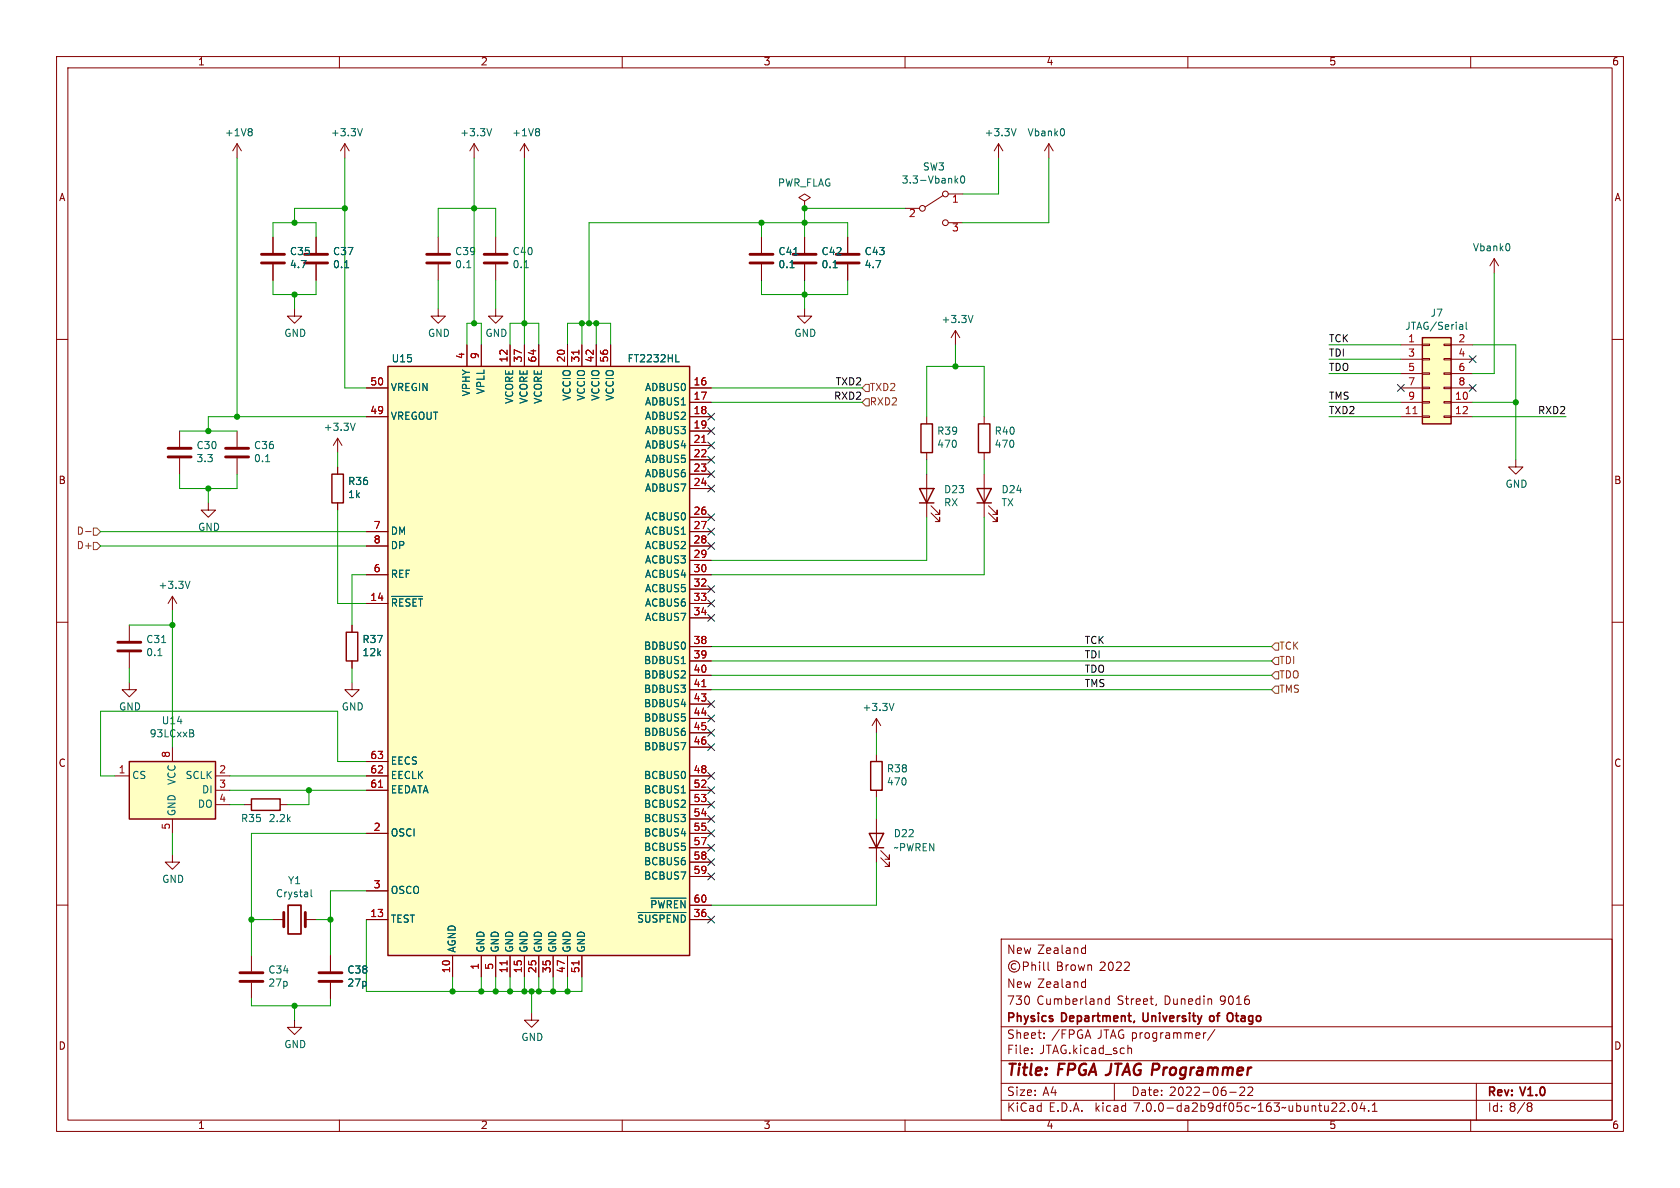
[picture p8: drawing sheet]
<svg xmlns="http://www.w3.org/2000/svg" width="297mm" height="210mm" viewBox="0 0 297 210" stroke-linecap="round" stroke-linejoin="round" font-family="sans-serif">
<g fill="none" stroke="#840000" stroke-width=".18">
<path d="M10 10h277v190h-277zM12 12h273v186h-273zM60 10v2M110 10v2M160 10v2M210 10v2M260 10v2M41.9 25.4l-.8 1.3M41.9 25.4v2.5M41.9 25.4l.8 1.3M61 25.4l-.8 1.3M61 25.4v2.5"/>
<path d="M61 25.4l.7 1.3M83.8 25.4l-.7 1.3M83.8 25.4v2.5M83.8 25.4l.8 1.3M92.7 25.4v2.5M92.7 25.4l-.8 1.3M92.7 25.4l.8 1.3M142.2 35.6l1.1-.7-1.1-.6-1 .6 1 .7v1.2M142.2 36.8h.1M160 36.8h2.6M166.8 34.5l-3.2 2.1M167.6 34.3h2.6"/>
<path d="M167.6 39.4h2.6M176.5 25.4l-.7 1.3M176.5 25.4v2.5M176.5 25.4l.8 1.3M185.4 25.4l-.7 1.3M185.4 25.4v2.5M185.4 25.4l.8 1.3M10 60h2M48.3 41.9v2.8M48.3 46.7v2.8M52.1 54.6v1.3h1.2l-1.2 1.3-1.3-1.3h1.3M55.9 41.9v2.8"/>
<path d="M55.9 46.7v2.8M77.5 54.6v1.3h1.2l-1.2 1.3-1.3-1.3h1.3M77.5 41.9v2.8M77.5 46.7v2.8M87.6 54.6v1.3h1.3l-1.3 1.3-1.2-1.3h1.2M87.6 41.9v2.8M87.6 46.7v2.8M134.6 41.9v2.8M134.6 46.7v2.8M142.2 54.6v1.3h1.3l-1.3 1.3-1.2-1.3h1.2M142.2 41.9v2.8M142.2 46.7v2.8"/>
<path d="M149.9 41.9v2.8M149.9 46.7v2.8M168.9 58.4l-.8 1.3M168.9 58.4v2.6M168.9 58.4l.8 1.3M264.2 45.7l-.8 1.3M264.2 45.7v2.6M264.2 45.7l.7 1.3M285 60h2M31.7 76.2v2.8M41.9 76.2v2.8M59.7 77.5l-.8 1.2"/>
<path d="M59.7 77.5v2.5M59.7 77.5l.8 1.2M64.8 68.6h3.8M64.8 73.7h3.8M82.5 61v3.8M85.1 61v3.8M90.2 61v3.8M92.7 61v3.8M95.2 61v3.8M100.3 61v3.8M102.9 61v3.8M105.4 61v3.8"/>
<path d="M107.9 61v3.8M121.9 68.6h3.8M121.9 71.1h3.8M121.9 73.7h3.8M121.9 76.2h3.8M121.9 78.7h3.8M163.8 73.7v1.2M174 73.7v1.2M247.6 68.6h3.9M247.6 71.1h3.9M247.6 73.7h3.9M247.6 61h3.9"/>
<path d="M247.6 63.5h3.9M247.6 66h3.9M251.5 73.5h1.2v.3h-1.2zM251.5 71h1.2v.2h-1.2zM251.5 68.5h1.2v.2h-1.2zM251.5 65.9h1.2v.3h-1.2zM251.5 63.4h1.2v.2h-1.2zM251.5 60.8h1.2v.3h-1.2zM255.3 73.5h1.2v.3h-1.2zM255.3 71h1.2v.2h-1.2zM255.3 68.5h1.2v.2h-1.2zM255.3 65.9h1.2v.3h-1.2z"/>
<path d="M255.3 63.4h1.2v.2h-1.2zM255.3 60.8h1.2v.3h-1.2zM256.5 68.6h3.8M256.5 71.1h3.8M256.5 73.7h3.8M256.5 61h3.8M256.5 63.5h3.8M256.5 66h3.8M31.7 81v2.8M36.8 88.9v1.3h1.3l-1.3 1.2-1.2-1.2h1.2M41.9 81v2.8M59.7 82.6v1.2"/>
<path d="M59.7 88.9v1.3M64.8 94h3.8M64.8 96.5h3.8M121.9 81.3h3.8M121.9 83.8h3.8M121.9 86.4h3.8M121.9 91.4h3.8M121.9 94h3.8M121.9 96.5h3.8M121.9 99.1h3.8M163.8 80v1.3M163.8 83.8v7.6"/>
<path d="M164.6 90.7l1.5 1.5v-.8v.8h-.7M164.6 89.4l1.5 1.5v-.7v.7h-.7M174 80v1.3M174 83.8v7.6M174.8 90.7l1.5 1.5v-.8v.8h-.8M174.8 89.4l1.5 1.5v-.7v.7h-.8M268 81.3v1.3h1.2l-1.2 1.2-1.3-1.2h1.3M10 110h2M22.9 110.5v2.8M22.9 115.3v2.8M30.5 105.4v2.6M30.5 105.4l-.8 1.3"/>
<path d="M30.5 105.4l.7 1.3M62.2 110.5v1.3M62.2 116.8v1.3M64.8 106.7h3.8M64.8 101.6h3.8M121.9 106.7h3.8M121.9 101.6h3.8M121.9 104.1h3.8M121.9 109.2h3.8M121.9 114.3h3.8M121.9 116.8h3.8M121.9 119.4h3.8"/>
<path d="M285 110h2M20.3 137.2h2.6M22.9 120.7v1.2h1.2l-1.2 1.3-1.3-1.3h1.3M30.5 132.1v2.5M38.1 137.2h2.5M38.1 139.7h2.5M62.2 120.7v1.2h1.3l-1.3 1.3-1.2-1.3h1.2M64.8 137.2h3.8M64.8 139.7h3.8M64.8 134.6h3.8M121.9 121.9h3.8M121.9 124.5h3.8"/>
<path d="M121.9 127h3.8M121.9 129.5h3.8M121.9 132.1h3.8M121.9 137.2h3.8M121.9 139.7h3.8M154.9 127v2.5M154.9 133.4v1.2M154.9 139.7v1.3M154.9 127l-.7 1.3M154.9 127l.8 1.3M10 160h2M30.5 151.1v1.3h1.2l-1.2 1.3-1.3-1.3h1.3"/>
<path d="M30.5 144.8v2.5M38.1 142.2h2.5M43.2 142.2h1.2M49.5 142.2h1.3M64.8 147.3h3.8M64.8 157.5h3.8M121.9 147.3h3.8M121.9 142.2h3.8M121.9 144.8h3.8M121.9 149.9h3.8M121.9 152.4h3.8M121.9 154.9h3.8"/>
<path d="M154.9 144.8v7.6M155.7 151.6l1.5 1.6v-.8v.8h-.7M155.7 150.4l1.5 1.5v-.8v.8h-.7M285 160h2M44.4 168.9v2.8M44.4 173.7v2.8M48.3 162.6h1.9M54 162.6h1.9M58.4 168.9v2.8M58.4 173.7v2.8M64.8 162.6h3.8M80 168.9v3.8"/>
<path d="M85.1 168.9v3.8M87.6 168.9v3.8M90.2 168.9v3.8M92.7 168.9v3.8M94 179.1v1.2h1.2l-1.2 1.3-1.3-1.3h1.3M95.2 168.9v3.8M97.8 168.9v3.8M100.3 168.9v3.8M102.9 168.9v3.8M121.9 162.6h3.8M121.9 160h3.8M177 166h108v32h-108z"/>
<path d="M179.6 170.4a.52 .52 0 0 0-.8 .4 .52 .52 0 0 0 .8 .5M180.9 170.8h.7l.2-.2-.1-.4-.2-.1h-.6v1.5M182.4 170.1v1.5M182.4 170.7l.2-.1h.4l.1 1M183.8 170.1v.1M183.8 170.6v1M184.5 170.1v1.2l.2 .3M185.3 170.1v1.2l.2 .3M191.5 173.6h.4M191.5 167.6h.4M191.9 167.1v1.5M191.9 173.1v1.5"/>
<path d="M191.9 174.5l-.4 .1M191.9 168.5l-.4 .1M196.1 176.1v1.5M196.1 176.6h-.4l-.3 .2v.5l.1 .2h.6M204.4 177.5l-.1 .3M52.1 180.3v1.3h1.2l-1.2 1.3-1.3-1.3h1.3M60 198v2M110 198v2M160 198v2M177 194.5h108M177 191.5h108M177 187.5h108"/>
<path d="M177 181.5h108M182.4 186.1v.2M182.4 185.3v.2M184.6 183.4v.2M184.6 182.6v.2M197 191.5v3M199.5 185.3h.5v1M210 198v2M213.2 182.6h-.3l-.1 .2M214.8 182l-1.3 1.9M217.4 193.1h1.1M220 192.3v.5l-.9 .9h.9"/>
<path d="M221.4 192.3v.5l-.9 .9h1M236.9 195.1l.6-.1 .2 .1v.3l-.9 1.1h.9M238.4 196.3v.2M239.2 195h.2a.81 .81 0 0 1 .6 .6 .81 .81 0 0 1-.3 .8l-.2 .1a.81 .81 0 0 1-.6-.7 .81 .81 0 0 1 .3-.8zM240.8 194.9l-.3 1.1h.9M241.2 195.5v1M242 196.3v.2M242.6 196.5h.9M242.6 195.4l.4-.4v1.5M260 198v2M261 191.5v6.5M270.3 195.6h.2"/>
<path d="M270.5 195.6l.3 .1v.5l-.3 .3h-.2M270.5 195l.3 .2-.3 .4"/>
<circle cx="163.1" cy="36.8" r=".51"/>
<circle cx="167.1" cy="34.3" r=".51"/>
<circle cx="167.1" cy="39.4" r=".51"/>
<circle cx="179.3" cy="170.8" r="1"/>
</g>
<path d="M50.9 160h2.3v5.1h-2.3zM214.3 179.6h-.3l-.2 .2 .1 .6 .4 .2M217.3 179.1h.3l.3 .2M217.9 180.3l-.3 .3h-.3" fill="none" stroke="#840000" stroke-width=".3"/>
<g fill="none" stroke="#840000" stroke-width=".25">
<path d="M251.5 59.7h5v15.2h-5zM68.6 64.8h53.3v104.1h-53.3zM162.8 74.9h2v5.1h-2zM173 74.9h2v5.1h-2zM58.7 83.8h2v5.1h-2zM162.6 86.4h2.5l-1.3 2.5zM162.6 88.9h2.5M172.7 86.4h2.6l-1.3 2.5zM172.7 88.9h2.6M61.2 111.8h2v5h-2zM22.9 134.6h15.2v10.2h-15.2zM153.9 134.6h2.1v5.1h-2.1z"/>
<path d="M44.4 141.2h5.1v2.1h-5.1zM153.7 147.3h2.5l-1.3 2.6zM153.7 149.9h2.5"/>
</g>
<g fill="none" stroke="#006464" stroke-width=".18">
<path d="M44.3 22.7l.3 .3-.3 .3 .3 .2v.3l-.3 .2M64.1 22.7l-.5 1.3M86.9 22.7l-.4 1.3M95.1 22.7l.3 .3-.3 .3 .3 .2v.3l-.3 .2M169 31.9l.3 .5M169.3 31.5l-.5 .5M169.9 31.2l.2-.1a.68 .68 0 0 1 .5 .6 .68 .68 0 0 1-.5 .7l-.2-.2-.1-.3zM179.6 22.7l-.4 1.3M188.1 23v.8M60.9 47.3h.8M82.5 47.3h.7M92.7 47.3h.7"/>
<path d="M139.7 47.3h.7M147.3 47.3h.7M172 55.8l-.4 1.2M258.2 57.4h.2l.2 .2v.6M258.6 58.2h-.4M258.6 57.7h-.4M259.2 57v1l.2 .2M266.9 43.3v.8M62.8 74.8l-.4 1.3M119.5 64h.6M47 81.6h.7M27.9 115.9h.7"/>
<path d="M33.6 102.8l-.4 1.2M69.2 105.4h5.5M70.1 106.3l-.1-.4h-.6v1.2M71.3 105.9h-.6v1.2M72.5 105.9h-.5l-.3 .3M73.6 105.9h-.6v1.2M74 105.9h.7M74.3 105.9v1.2M120.4 117.3h.8M34 129.6l.3 .2-.1 .3-.2 .2M34.1 129.1l.1 .1-.1 .3M158 124.3l-.4 1.3"/>
<path d="M55 157.3v1l.2 .2M115.1 158.8h6.2M116 159.6l-.2-.3-.6-.1v1.3M116.4 159.2l.3 1.3M117.5 159.2l-.3 1.3M118.7 159.6l-.1-.3-.6-.1v1.3M119.8 159.2h-.6v1.3M120.4 140.2h.8M121.1 159.2v1.3l-.7-1.3v1.3M112.8 161.3h8.5M113.6 161.8h-.5l-.2 .3M114.2 161.8v1"/>
<path d="M114.9 161.8v1M116.7 161.8v1.2M118 161.8v1.2M119.8 161.8v1.2l-.7-1.2v1.2M120.4 161.8v1.2"/>
</g>
<g fill="#ffffc2" stroke="#ffffc2" stroke-width=".18">
<path d="M68.6 64.8h53.3v104.1h-53.3z"/>
<path d="M251.5 59.7h5v15.2h-5z"/>
<path d="M22.9 134.6h15.2v10.2h-15.2z"/>
</g>
<path d="M102.3 61.9v.7M124.1 78.2h.7M249.8 73.1h.7M66.9 139.2h.7M124.1 121.4h.7M89.6 169.8v.8M102.3 169.8v.8" fill="none" stroke="#a90000" stroke-width=".18"/>
<g fill="none" stroke="#840000" stroke-width=".51">
<path d="M46.2 46.5h4.1M46.2 45h4.1M53.8 46.5h4.1M53.8 45h4.1M75.4 46.5h4.1M75.4 45h4.1M85.6 46.5h4.1M85.6 45h4.1M132.6 46.5h4.1M132.6 45h4.1M140.2 46.5h4.1M140.2 45h4.1"/>
<path d="M147.8 46.5h4.1M147.8 45h4.1M29.7 79.2h4.1M39.9 79.2h4M29.7 80.8h4.1M39.9 80.8h4M20.8 115.1h4.1M20.8 113.5h4.1M42.4 173.5h4.1M42.4 172h4.1M50.2 161.3v2.5M54 161.3v2.5"/>
<path d="M56.4 173.5h4.1M56.4 172h4.1"/>
</g>
<path d="M153 70.5h.7v1.3h-.7l-.6-.7zM153 67.9h.7v1.3h-.7l-.6-.6zM15.1 94h1M16.5 93.3h.6l.7 .7-.7 .6h-.6zM16.5 95.9h.6l.7 .6-.7 .7h-.6zM225.4 113.7h.7v1.2h-.7l-.6-.6zM225.4 116.2h.7v1.3h-.7l-.6-.7zM225.4 118.7h.7v1.3h-.7l-.6-.6zM225.4 121.3h.7v1.3h-.7l-.6-.7z" fill="none" stroke="#725600" stroke-width=".18"/>
<g fill="none" stroke="#009600" stroke-width=".18">
<path d="M41.9 27.9v45.8M61 36.8h-8.9v2.6M61 27.9v40.7h3.8M83.8 27.9v29.3M92.7 27.9v33.1M134.6 39.4v2.5M160 36.8h-17.8v5.1M176.5 27.9v6.4h-6.3M185.4 27.9v11.5h-15.2M48.3 49.5v2.6h7.6v-2.6M48.3 41.9v-2.5h7.6v2.5M52.1 52.1v2.5"/>
<path d="M77.5 41.9v-5.1h10.1v5.1M77.5 49.5v5.1M87.6 49.5v5.1M102.9 57.2v3.8M105.4 57.2v3.8M134.6 49.5v2.6h15.3v-2.6M142.2 49.5v5.1M149.9 41.9v-2.5h-45.8v17.8M264.2 48.3v17.7h-3.9M31.7 76.2h10.2M64.8 73.7h-28v2.5M82.5 61v-3.8h2.6v3.8"/>
<path d="M90.2 61v-3.8h5v3.8M100.3 61v-3.8h7.6v3.8M125.7 68.6h26.7M125.7 71.1h26.7M163.8 73.7v-8.9h10.2v8.9M168.9 61v3.8M234.9 73.7h12.7M234.9 71.1h12.7M234.9 61h12.7M234.9 66h12.7M234.9 63.5h12.7M260.3 73.7h16.6"/>
<path d="M260.3 71.1h7.7M260.3 61h7.7v20.3M17.8 94h47M17.8 96.5h47M31.7 83.8v2.6h10.2v-2.6M36.8 86.4v2.5M59.7 80v2.6M59.7 90.2v16.5h5.1M163.8 91.4v7.7h-38.1M163.8 81.3v2.5M174 81.3v2.5M174 91.4v10.2h-48.3"/>
<path d="M22.9 110.5h7.6M22.9 118.1v2.6M30.5 108v24.1M62.2 118.1v2.6M64.8 101.6h-2.6v8.9M125.7 116.8h99.1M125.7 114.3h99.1M125.7 119.4h99.1M40.6 137.2h24.2M40.6 139.7h24.2M54.6 139.7v2.5h-3.8M64.8 134.6h-5.1v-8.9h-41.9v11.5h2.5"/>
<path d="M125.7 121.9h99.1M154.9 129.5v3.9M30.5 147.3v3.8M40.6 142.2h2.6M64.8 157.5h-6.4v11.4M64.8 147.3h-20.4v21.6M154.9 141v3.8M154.9 152.4v7.6h-29.2M44.4 176.5v1.3h14v-1.3M44.4 162.6h3.9M52.1 177.8v2.5M55.9 162.6h2.5"/>
<path d="M64.8 162.6v12.7h38.1v-2.6M80 172.7v2.6M85.1 172.7v2.6M87.6 172.7v2.6M90.2 172.7v2.6M92.7 172.7v2.6M94 175.3v3.8M95.2 172.7v2.6M97.8 172.7v2.6M100.3 172.7v2.6"/>
</g>
<g fill="none" stroke="#000084" stroke-width=".18">
<path d="M125.1 73.1l1.2 1.2M125.1 75.6l1.2 1.2M125.1 78.1l1.2 1.2M126.3 73.1l-1.2 1.2M126.3 75.6l-1.2 1.2M126.3 78.1l-1.2 1.2M247 68l1.3 1.2M248.3 68l-1.3 1.2M259.7 68l1.3 1.2M259.7 62.9l1.3 1.2M261 68l-1.3 1.2M261 62.9l-1.3 1.2"/>
<path d="M125.1 93.4l1.2 1.2M125.1 95.9l1.2 1.2M125.1 80.7l1.2 1.2M125.1 83.2l1.2 1.2M125.1 85.8l1.2 1.2M125.1 90.8l1.2 1.2M126.3 93.4l-1.2 1.2M126.3 95.9l-1.2 1.2M126.3 80.7l-1.2 1.2M126.3 83.2l-1.2 1.2M126.3 85.8l-1.2 1.2M126.3 90.8l-1.2 1.2"/>
<path d="M125.1 106.1l1.2 1.2M125.1 108.6l1.2 1.2M125.1 103.5l1.2 1.2M126.3 106.1l-1.2 1.2M126.3 108.6l-1.2 1.2M126.3 103.5l-1.2 1.2M125.1 131.5l1.2 1.2M125.1 126.4l1.2 1.2M125.1 128.9l1.2 1.2M125.1 136.6l1.2 1.2M125.1 139.1l1.2 1.2M125.1 123.9l1.2 1.2"/>
<path d="M126.3 131.5l-1.2 1.2M126.3 126.4l-1.2 1.2M126.3 128.9l-1.2 1.2M126.3 136.6l-1.2 1.2M126.3 139.1l-1.2 1.2M126.3 123.9l-1.2 1.2M125.1 151.8l1.2 1.2M125.1 149.3l1.2 1.2M125.1 146.7l1.2 1.2M125.1 154.3l1.2 1.2M125.1 144.2l1.2 1.2M125.1 141.6l1.2 1.2"/>
<path d="M126.3 151.8l-1.2 1.2M126.3 149.3l-1.2 1.2M126.3 146.7l-1.2 1.2M126.3 154.3l-1.2 1.2M126.3 144.2l-1.2 1.2M126.3 141.6l-1.2 1.2M125.1 162l1.2 1.2M126.3 162l-1.2 1.2"/>
</g>
<g fill="#009600" stroke="#009600" stroke-width=".18">
<circle cx="80" cy="175.3" r=".46"/>
<circle cx="85.1" cy="175.3" r=".46"/>
<circle cx="58.4" cy="162.6" r=".46"/>
<circle cx="44.4" cy="162.6" r=".46"/>
<circle cx="52.1" cy="177.8" r=".46"/>
<circle cx="54.6" cy="139.7" r=".46"/>
<circle cx="268" cy="71.1" r=".46"/>
<circle cx="30.5" cy="110.5" r=".46"/>
<circle cx="105.4" cy="57.2" r=".46"/>
<circle cx="142.2" cy="39.4" r=".46"/>
<circle cx="142.2" cy="36.8" r=".46"/>
<circle cx="102.9" cy="57.2" r=".46"/>
<circle cx="92.7" cy="57.2" r=".46"/>
<circle cx="142.2" cy="52.1" r=".46"/>
<circle cx="134.6" cy="39.4" r=".46"/>
<circle cx="168.9" cy="64.8" r=".46"/>
<circle cx="104.1" cy="57.2" r=".46"/>
<circle cx="36.8" cy="76.2" r=".46"/>
<circle cx="36.8" cy="86.4" r=".46"/>
<circle cx="61" cy="36.8" r=".46"/>
<circle cx="41.9" cy="73.7" r=".46"/>
<circle cx="87.6" cy="175.3" r=".46"/>
<circle cx="92.7" cy="175.3" r=".46"/>
<circle cx="90.2" cy="175.3" r=".46"/>
<circle cx="100.3" cy="175.3" r=".46"/>
<circle cx="94" cy="175.3" r=".46"/>
<circle cx="97.8" cy="175.3" r=".46"/>
<circle cx="95.2" cy="175.3" r=".46"/>
<circle cx="52.1" cy="39.4" r=".46"/>
<circle cx="52.1" cy="52.1" r=".46"/>
<circle cx="83.8" cy="36.8" r=".46"/>
<circle cx="83.8" cy="57.2" r=".46"/>
</g>
<g font-size="2.8" fill="#840000">
<text x="178" y="190.8">Title:</text>
<text x="187.1" y="190.8">FPGA JTAG Programmer</text>
</g>
<g font-size="2.1" fill="#840000">
<text x="178" y="168.9">New Zealand</text>
<text x="186.7" y="171.9">Brown</text>
<text x="194.4" y="171.9">2022</text>
<text x="178" y="177.9">730</text>
<text x="178" y="174.9">New Zealand</text>
<text x="183.3" y="177.9">Cumberland</text>
<text x="197.5" y="177.9">Street,</text>
<text x="205.9" y="177.9">Dunedin</text>
<text x="215.8" y="177.9">9016</text>
<text x="178" y="183.9">Sheet:</text>
<text x="178" y="181.1">Physics</text>
<text x="185.9" y="183.9">/FPGA</text>
<text x="187.8" y="181.1">Department,</text>
<text x="194" y="183.9">JTAG programmer/</text>
<text x="202.6" y="181.1">University</text>
<text x="214.9" y="181.1">of</text>
<text x="218.5" y="181.1">Otago</text>
<text x="178" y="186.6">File:</text>
<text x="183.8" y="186.6">JTAG.kicad_sch</text>
<text x="178" y="196.8">KiCad</text>
<text x="178" y="194">Size:</text>
<text x="184.3" y="194">A4</text>
<text x="185.4" y="196.8">E.D.A.</text>
<text x="193.7" y="196.8">kicad</text>
<text x="200" y="194">Date:</text>
<text x="200.6" y="196.8">7.0.0-da2b9df05c~163~ubuntu22.04.1</text>
<text x="206.7" y="194">2022-06-22</text>
<text x="263" y="194.2">Rev:</text>
<text x="263" y="196.8">Id: 8/8</text>
<text x="269" y="194.2">V1.0</text>
</g>
<g font-size="1.8" fill="#840000">
<text x="35" y="11.8">1</text>
<text x="85" y="11.8">2</text>
<text x="135" y="11.8">3</text>
<text x="185" y="11.8">4</text>
<text x="235" y="11.8">5</text>
<text x="285" y="11.8">6</text>
<text x="10.4" y="35.8">A</text>
<text x="285.4" y="35.8">A</text>
<text x="10.3" y="85.8">B</text>
<text x="285.3" y="85.8">B</text>
<text x="10.3" y="135.8">C</text>
<text x="285.3" y="135.8">C</text>
<text x="10.3" y="185.8">D</text>
<text x="285.3" y="185.8">D</text>
<text x="35" y="199.8">1</text>
<text x="85" y="199.8">2</text>
<text x="135" y="199.8">3</text>
<text x="185" y="199.8">4</text>
<text x="235" y="199.8">5</text>
<text x="285" y="199.8">6</text>
</g>
<g font-size="1.8" fill="#006464">
<text x="39.7" y="24.4">+1V8</text>
<text x="58.4" y="24.4">+3.3V</text>
<text x="81.3" y="24.4">+3.3V</text>
<text x="90.5" y="24.4">+1V8</text>
<text x="174" y="24.4">+3.3V</text>
<text x="181.6" y="24.4">Vbank0</text>
<text x="137.5" y="33.3">PWR_FLAG</text>
<text x="159.4" y="32.7">3.3-Vbank0</text>
<text x="163.1" y="30.4">SW3</text>
<text x="51.2" y="45.4">C35</text>
<text x="51.2" y="47.7">4.7</text>
<text x="58.8" y="45.4">C37</text>
<text x="58.8" y="47.7">0.1</text>
<text x="80.4" y="45.4">C39</text>
<text x="80.4" y="47.7">0.1</text>
<text x="90.6" y="45.4">C40</text>
<text x="90.6" y="47.7">0.1</text>
<text x="137.5" y="45.4">C41</text>
<text x="137.5" y="47.7">0.1</text>
<text x="145.2" y="45.4">C42</text>
<text x="145.2" y="47.7">0.1</text>
<text x="152.8" y="45.4">C43</text>
<text x="152.8" y="47.7">4.7</text>
<text x="260.3" y="44.7">Vbank0</text>
<text x="50.2" y="59.8">GND</text>
<text x="75.6" y="59.8">GND</text>
<text x="85.8" y="59.8">GND</text>
<text x="140.4" y="59.8">GND</text>
<text x="166.4" y="57.4">+3.3V</text>
<text x="248.4" y="58.6">JTAG/Serial</text>
<text x="252.8" y="56.3">J7</text>
<text x="69.2" y="64.3">U15</text>
<text x="110.9" y="64.3">FT2232HL</text>
<text x="69.1" y="69.4">VREGIN</text>
<text x="83.4" y="70.2" transform="rotate(-90 83.4 70.2)">VPHY</text>
<text x="85.9" y="69.8" transform="rotate(-90 85.9 69.8)">VPLL</text>
<text x="91" y="71.5" transform="rotate(-90 91 71.5)">VCORE</text>
<text x="93.5" y="71.5" transform="rotate(-90 93.5 71.5)">VCORE</text>
<text x="96.1" y="71.5" transform="rotate(-90 96.1 71.5)">VCORE</text>
<text x="101.2" y="71" transform="rotate(-90 101.2 71)">VCCIO</text>
<text x="103.7" y="71" transform="rotate(-90 103.7 71)">VCCIO</text>
<text x="106.2" y="71" transform="rotate(-90 106.2 71)">VCCIO</text>
<text x="108.8" y="71" transform="rotate(-90 108.8 71)">VCCIO</text>
<text x="113.9" y="69.4">ADBUS0</text>
<text x="113.9" y="71.9">ADBUS1</text>
<text x="57.2" y="76.4">+3.3V</text>
<text x="69.1" y="74.5">VREGOUT</text>
<text x="113.9" y="74.5">ADBUS2</text>
<text x="113.9" y="77">ADBUS3</text>
<text x="165.6" y="77.1">R39</text>
<text x="175.8" y="77.1">R40</text>
<text x="34.7" y="79.7">C30</text>
<text x="34.7" y="82">3.3</text>
<text x="44.8" y="79.7">C36</text>
<text x="44.8" y="82">0.1</text>
<text x="113.9" y="79.6">ADBUS4</text>
<text x="113.9" y="82.1">ADBUS5</text>
<text x="165.6" y="79.4">470</text>
<text x="175.8" y="79.4">470</text>
<text x="61.5" y="86">R36</text>
<text x="61.5" y="88.3">1k</text>
<text x="113.9" y="84.6">ADBUS6</text>
<text x="113.9" y="87.2">ADBUS7</text>
<text x="166.8" y="87.5">D23</text>
<text x="166.8" y="89.8">RX</text>
<text x="177" y="87.5">D24</text>
<text x="177" y="89.8">TX</text>
<text x="266.1" y="86.5">GND</text>
<text x="35" y="94.1">GND</text>
<text x="69.1" y="94.8">DM</text>
<text x="113.9" y="92.3">ACBUS0</text>
<text x="113.9" y="94.8">ACBUS1</text>
<text x="69.1" y="97.3">DP</text>
<text x="113.9" y="97.3">ACBUS2</text>
<text x="113.9" y="99.9">ACBUS3</text>
<text x="28" y="104.4">+3.3V</text>
<text x="69.1" y="102.4">REF</text>
<text x="113.9" y="102.4">ACBUS4</text>
<text x="113.9" y="105">ACBUS5</text>
<text x="113.9" y="107.5">ACBUS6</text>
<text x="25.8" y="114">C31</text>
<text x="64" y="114">R37</text>
<text x="69.1" y="108.1">~{RESET}</text>
<text x="113.9" y="110">ACBUS7</text>
<text x="25.8" y="116.3">0.1</text>
<text x="64" y="116.3">12k</text>
<text x="113.7" y="115.1">BDBUS0</text>
<text x="113.7" y="117.7">BDBUS1</text>
<text x="21" y="125.9">GND</text>
<text x="60.4" y="125.9">GND</text>
<text x="113.7" y="120.2">BDBUS2</text>
<text x="113.7" y="122.7">BDBUS3</text>
<text x="113.7" y="125.3">BDBUS4</text>
<text x="152.4" y="126">+3.3V</text>
<text x="26.4" y="130.6">93LCxxB</text>
<text x="28.5" y="128.3">U14</text>
<text x="113.7" y="127.8">BDBUS5</text>
<text x="113.7" y="130.4">BDBUS6</text>
<text x="23.4" y="138">CS</text>
<text x="32.7" y="138">SCLK</text>
<text x="69.1" y="138">EECLK</text>
<text x="69.1" y="135.4">EECS</text>
<text x="113.7" y="132.9">BDBUS7</text>
<text x="113.7" y="138">BCBUS0</text>
<text x="156.7" y="136.8">R38</text>
<text x="31.3" y="138.9" transform="rotate(-90 31.3 138.9)">VCC</text>
<text x="34.9" y="143.1">DO</text>
<text x="35.6" y="140.5">DI</text>
<text x="69.1" y="140.5">EEDATA</text>
<text x="113.7" y="140.5">BCBUS1</text>
<text x="113.7" y="143.1">BCBUS2</text>
<text x="156.7" y="139.1">470</text>
<text x="31.3" y="144.3" transform="rotate(-90 31.3 144.3)">GND</text>
<text x="42.5" y="145.6">R35</text>
<text x="47.4" y="145.6">2.2k</text>
<text x="69.1" y="148.1">OSCI</text>
<text x="113.7" y="145.6">BCBUS3</text>
<text x="113.7" y="148.1">BCBUS4</text>
<text x="157.9" y="148.3">D22</text>
<text x="113.7" y="150.7">BCBUS5</text>
<text x="113.7" y="153.2">BCBUS6</text>
<text x="113.7" y="155.8">BCBUS7</text>
<text x="157.9" y="150.8">~PWREN</text>
<text x="28.6" y="156.3">GND</text>
<text x="48.7" y="158.9">Crystal</text>
<text x="50.9" y="156.6">Y1</text>
<text x="69.1" y="158.3">OSCO</text>
<text x="114.8" y="161.5">~{PWREN}</text>
<text x="69.1" y="163.4">TEST</text>
<text x="112.5" y="164">~{SUSPEND}</text>
<text x="47.4" y="172.4">C34</text>
<text x="61.3" y="172.4">C38</text>
<text x="80.8" y="168.4" transform="rotate(-90 80.8 168.4)">AGND</text>
<text x="85.9" y="168.4" transform="rotate(-90 85.9 168.4)">GND</text>
<text x="88.5" y="168.4" transform="rotate(-90 88.5 168.4)">GND</text>
<text x="91" y="168.4" transform="rotate(-90 91 168.4)">GND</text>
<text x="93.5" y="168.4" transform="rotate(-90 93.5 168.4)">GND</text>
<text x="96.1" y="168.4" transform="rotate(-90 96.1 168.4)">GND</text>
<text x="98.6" y="168.4" transform="rotate(-90 98.6 168.4)">GND</text>
<text x="101.2" y="168.4" transform="rotate(-90 101.2 168.4)">GND</text>
<text x="103.7" y="168.4" transform="rotate(-90 103.7 168.4)">GND</text>
<text x="47.4" y="174.7">27p</text>
<text x="61.3" y="174.7">27p</text>
<text x="50.2" y="185.6">GND</text>
<text x="92.1" y="184.3">GND</text>
</g>
<g font-size="1.8" fill="#a90000">
<text x="160.6" y="38.7">2</text>
<text x="168.2" y="36.2">1</text>
<text x="168.2" y="41.3">3</text>
<text x="82.3" y="63.5" transform="rotate(-90 82.3 63.5)">4</text>
<text x="84.8" y="63.5" transform="rotate(-90 84.8 63.5)">9</text>
<text x="89.9" y="64.1" transform="rotate(-90 89.9 64.1)">12</text>
<text x="92.5" y="64.1" transform="rotate(-90 92.5 64.1)">37</text>
<text x="95" y="64.1" transform="rotate(-90 95 64.1)">64</text>
<text x="100.1" y="64.1" transform="rotate(-90 100.1 64.1)">20</text>
<text x="102.6" y="64.1" transform="rotate(-90 102.6 64.1)">31</text>
<text x="105.2" y="64.1" transform="rotate(-90 105.2 64.1)">42</text>
<text x="107.7" y="64.1" transform="rotate(-90 107.7 64.1)">56</text>
<text x="248.9" y="60.7">1</text>
<text x="248.9" y="63.2">3</text>
<text x="248.9" y="65.8">5</text>
<text x="257.8" y="60.7">2</text>
<text x="257.8" y="63.2">4</text>
<text x="257.8" y="65.8">6</text>
<text x="65.4" y="68.3">50</text>
<text x="122.6" y="68.3">16</text>
<text x="122.6" y="70.9">17</text>
<text x="248.9" y="68.3">7</text>
<text x="248.9" y="70.9">9</text>
<text x="257.2" y="70.9">10</text>
<text x="257.8" y="68.3">8</text>
<text x="65.4" y="73.4">49</text>
<text x="122.6" y="73.4">18</text>
<text x="122.6" y="75.9">19</text>
<text x="248.3" y="73.4">11</text>
<text x="257.2" y="73.4">12</text>
<text x="122.6" y="78.5">21</text>
<text x="122.6" y="81">22</text>
<text x="122.6" y="83.6">23</text>
<text x="122.6" y="86.1">24</text>
<text x="66" y="93.7">7</text>
<text x="122.6" y="91.2">26</text>
<text x="122.6" y="93.7">27</text>
<text x="66" y="101.3">6</text>
<text x="66" y="96.3">8</text>
<text x="122.6" y="96.3">28</text>
<text x="122.6" y="98.8">29</text>
<text x="122.6" y="101.3">30</text>
<text x="65.4" y="106.4">14</text>
<text x="122.6" y="103.9">32</text>
<text x="122.6" y="106.4">33</text>
<text x="122.6" y="109">34</text>
<text x="122.6" y="114">38</text>
<text x="122.6" y="116.6">39</text>
<text x="122.6" y="119.1">40</text>
<text x="122.6" y="121.7">41</text>
<text x="122.6" y="124.2">43</text>
<text x="122.6" y="126.7">44</text>
<text x="122.6" y="129.3">45</text>
<text x="122.6" y="131.8">46</text>
<text x="20.9" y="136.9">1</text>
<text x="30.2" y="134" transform="rotate(-90 30.2 134)">8</text>
<text x="38.7" y="136.9">2</text>
<text x="65.4" y="136.9">62</text>
<text x="65.4" y="134.4">63</text>
<text x="122.6" y="136.9">48</text>
<text x="38.7" y="139.4">3</text>
<text x="38.7" y="142">4</text>
<text x="65.4" y="139.4">61</text>
<text x="122.6" y="139.4">52</text>
<text x="122.6" y="142">53</text>
<text x="30.2" y="146.7" transform="rotate(-90 30.2 146.7)">5</text>
<text x="66" y="147.1">2</text>
<text x="122.6" y="144.5">54</text>
<text x="122.6" y="147.1">55</text>
<text x="122.6" y="149.6">57</text>
<text x="122.6" y="152.1">58</text>
<text x="122.6" y="154.7">59</text>
<text x="66" y="157.2">3</text>
<text x="122.6" y="159.8">60</text>
<text x="65.4" y="162.3">13</text>
<text x="122.6" y="162.3">36</text>
<text x="79.8" y="172.1" transform="rotate(-90 79.8 172.1)">10</text>
<text x="84.8" y="171.5" transform="rotate(-90 84.8 171.5)">1</text>
<text x="87.4" y="171.5" transform="rotate(-90 87.4 171.5)">5</text>
<text x="89.9" y="172.1" transform="rotate(-90 89.9 172.1)">11</text>
<text x="92.5" y="172.1" transform="rotate(-90 92.5 172.1)">15</text>
<text x="95" y="172.1" transform="rotate(-90 95 172.1)">25</text>
<text x="97.5" y="172.1" transform="rotate(-90 97.5 172.1)">35</text>
<text x="100.1" y="172.1" transform="rotate(-90 100.1 172.1)">47</text>
<text x="102.6" y="172.1" transform="rotate(-90 102.6 172.1)">51</text>
</g>
<g font-size="1.8" fill="#0f0f0f">
<text x="234.9" y="63.2">TDI</text>
<text x="234.9" y="60.7">TCK</text>
<text x="234.9" y="65.8">TDO</text>
<text x="147.3" y="70.9">RXD2</text>
<text x="147.6" y="68.3">TXD2</text>
<text x="234.9" y="70.9">TMS</text>
<text x="234.9" y="73.4">TXD2</text>
<text x="271.8" y="73.4">RXD2</text>
<text x="191.8" y="114">TCK</text>
<text x="191.8" y="119.1">TDO</text>
<text x="191.8" y="116.6">TDI</text>
<text x="191.8" y="121.7">TMS</text>
</g>
<g font-size="1.8" fill="#725600">
<text x="153.8" y="71.9">RXD2</text>
<text x="153.8" y="69.4">TXD2</text>
<text x="13.4" y="94.8">D-</text>
<text x="13.4" y="97.3">D+</text>
<text x="226.2" y="115.1">TCK</text>
<text x="226.2" y="117.7">TDI</text>
<text x="226.2" y="122.7">TMS</text>
<text x="226.2" y="120.2">TDO</text>
</g>
</svg>
